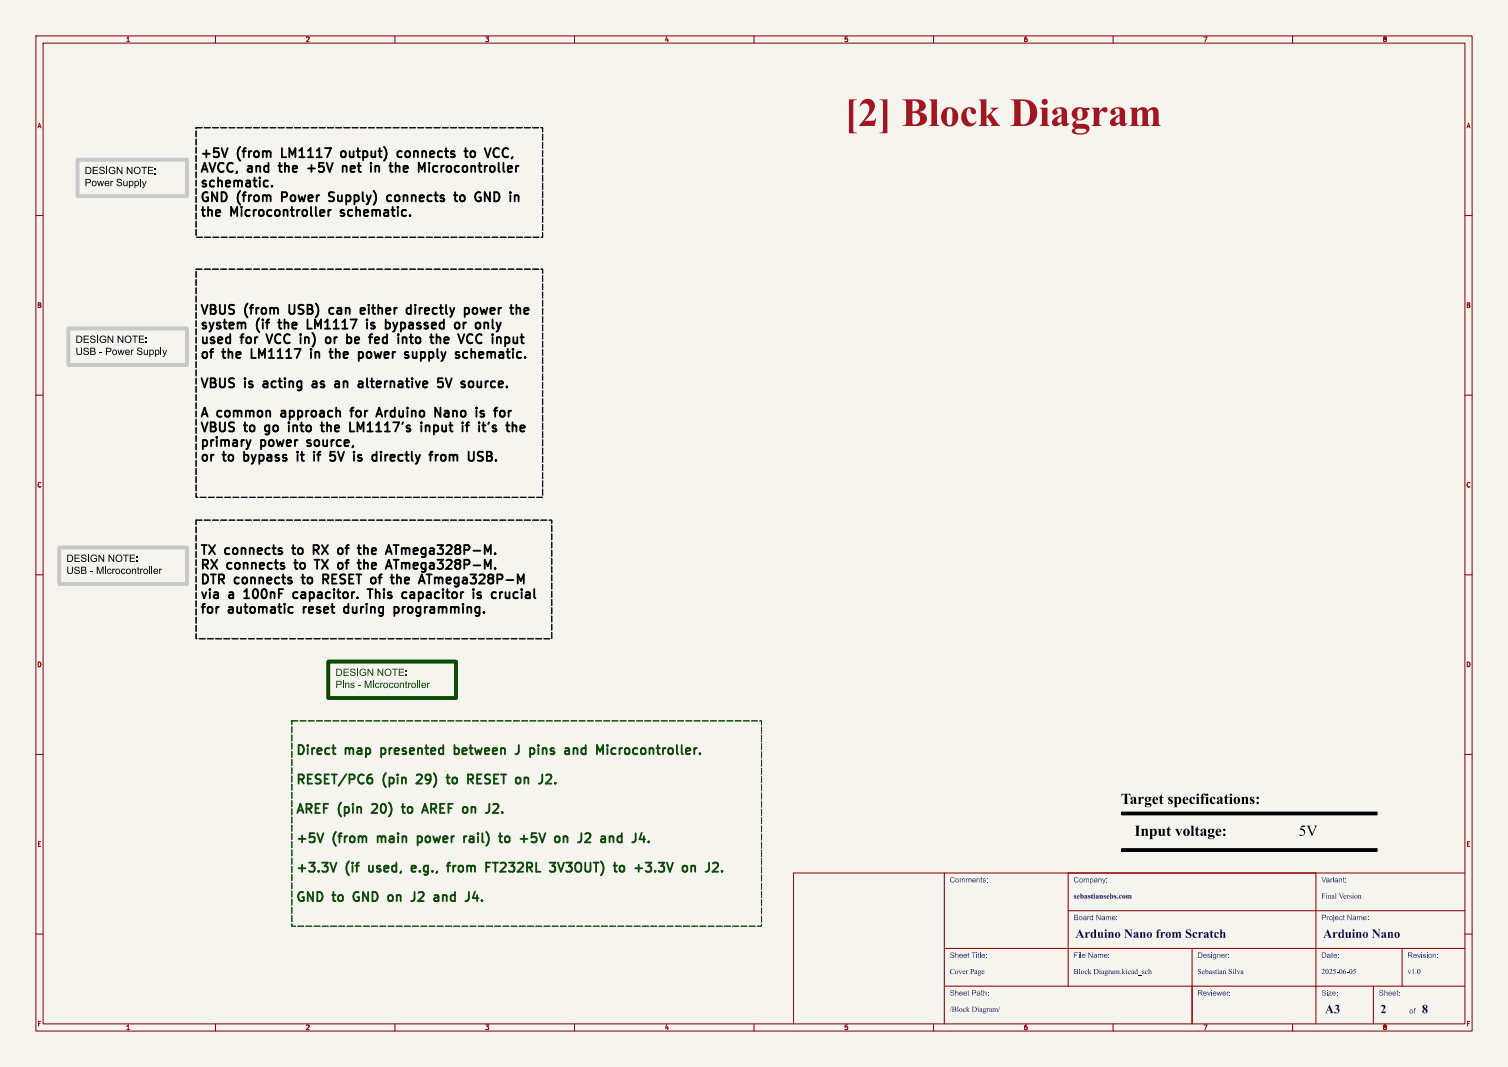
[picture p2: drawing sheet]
<svg xmlns="http://www.w3.org/2000/svg" width="420mm" height="297mm" viewBox="0 0 420 297" stroke-linecap="round" stroke-linejoin="round" font-family="sans-serif">
<path d="M0 0h420v297h-420z" fill="#f5f4ef" stroke="#f5f4ef" stroke-width=".28"/>
<g fill="none" stroke="#840000" stroke-width=".28">
<path d="M10 10h400v277h-400zM12 12h396v273h-396zM60 10v2M110 10v2M160 10v2M210 10v2M260 10v2M310 10v2M360 10v2M10 60h2M408 60h2M10 110h2"/>
<path d="M408 110h2M10 160h2M408 160h2M10 210h2M408 210h2M263 243v42M297.5 253.5h110.5M297.5 243v31.5M366.5 243v42M408 243h-187v42M10 260h2M263 274.5h145"/>
<path d="M263 264h145M332 264v21M382.5 274.5v10.5M390.5 264v10.5M408 260h2M60 285v2M110 285v2M160 285v2M210 285v2M260 285v2M310 285v2M360 285v2"/>
</g>
<g fill="#000">
<path d="M23.8 46.4h.7a1.01 1.01 0 0 1 1 1 1.01 1.01 0 0 1-1 1.1h-.7v-.3h.7a.78 .78 0 0 0 .7-.8 .78 .78 0 0 0-.7-.7h-.4v1.5h-.3zM23.8 49.8h.8a.61 .61 0 0 1 .7 .6 .61 .61 0 0 1-.7 .6h-.5v.8h-.3v-1l1-.1 .3-.3-.3-.3-.7-.1v.8h-.3zM25.8 46.4h1.5v.3h-1.2v.6h1.1v.2h-1.1v.7h1.2v.3h-1.5zM27.8 46.6l1-.1 .3 .4-.2 .1a.43 .43 0 0 0-.5-.5 .43 .43 0 0 0-.3 .7l.3 .1a.68 .68 0 0 1 .7 .9 .68 .68 0 0 1-1.1 .2l-.4-.5 .3-.1a.52 .52 0 0 0 .5 .5 .52 .52 0 0 0 .5-.6l-1.1-.4zM30.5 46.7l1-.3 .5 .4 .1 .2-.2 .1a.77 .77 0 0 0-1.1-.2 .77 .77 0 0 0-.1 1.1 .77 .77 0 0 0 1.1 .1l.1-.4h-.6v-.3h.8v.8a1.08 1.08 0 0 1-1.5 0 1.08 1.08 0 0 1-.1-1.5zM32.6 50l1-.2 .3 .5-.2 .1a.43 .43 0 0 0-.5-.5 .43 .43 0 0 0-.3 .6l.3 .1a.68 .68 0 0 1 .8 .9 .68 .68 0 0 1-1.2 .3l-.4-.5 .3-.2a.52 .52 0 0 0 .5 .5 .52 .52 0 0 0 .5-.5l-1.1-.5zM32.5 46.4h.3l1 1.6v-1.6h.3v2.1h-.3l-1-1.6v1.6h-.3zM35.3 46.4h.3l1 1.6v-1.6h.3v2.1h-.3l-1-1.6v1.6h-.3zM37.5 46.7a.99 .99 0 0 1 1.6 .1 .99 .99 0 0 1-.5 1.5 .99 .99 0 0 1-1.3-.8h.2a.75 .75 0 0 0 1.1 .7 .75 .75 0 0 0 .1-1.3l-.4-.3-.4 .1-.3 .3-.1 .5h-.2zM39.4 46.4h1.5v.3h-.6v1.8h-.3v-1.8h-.6zM41.2 46.4h1.5v.3h-1.2v.6h1.1v.2h-1.1v.7h1.2v.3h-1.5zM43.1 47h.3v.3h-.3z"/>
<path d="M43.1 48.2h.3v.3h-.3zM18.7 154.4h.7a1.01 1.01 0 0 1 1 1 1.01 1.01 0 0 1-1 1h-.7v-.2h.7a.78 .78 0 0 0 .7-.8 .78 .78 0 0 0-.7-.8h-.4v1.6h-.3zM18.7 157.8h.3v1.1a.54 .54 0 0 0 .5 .7 .54 .54 0 0 0 .5-.7v-1.1h.3v1.1a.79 .79 0 0 1-.8 .9 .79 .79 0 0 1-.8-.9zM20.9 157.9l.9-.1 .4 .4-.3 .1a.43 .43 0 0 0-.5-.5 .43 .43 0 0 0-.3 .7l.4 .1a.68 .68 0 0 1 .7 .9 .68 .68 0 0 1-1.1 .2l-.4-.5 .2-.1a.52 .52 0 0 0 .5 .5 .52 .52 0 0 0 .5-.5l-1-.5zM20.8 154.4h1.4v.2h-1.2v.6h1.1v.3h-1.1v.7h1.2v.2h-1.4zM22.7 154.5l1-.1 .3 .4-.2 .2a.43 .43 0 0 0-.5-.5 .43 .43 0 0 0-.3 .6l.3 .1a.68 .68 0 0 1 .8 .9 .68 .68 0 0 1-1.2 .3l-.4-.5 .3-.2a.52 .52 0 0 0 .5 .5 .52 .52 0 0 0 .5-.5l-1.1-.5zM22.6 157.8l1.3 .1 .1 .4-.3 .4 .4 .4a.6 .6 0 0 1-.7 .7h-.8v-.3l1.2-.2-.1-.4-.8-.1v.7h-.3v-.9h.7a.32 .32 0 0 0 .4-.2 .32 .32 0 0 0-.2-.4h-.6v.6h-.3zM25.5 154.6l1-.2 .4 .3 .1 .3h-.2a.77 .77 0 0 0-1.1-.1 .77 .77 0 0 0-.1 1.1 .77 .77 0 0 0 1.1 .1l.1-.5h-.6v-.2h.8v.7a1.08 1.08 0 0 1-1.5 .1 1.08 1.08 0 0 1 0-1.6zM27 157.8h.4l.5 1.7 .6-1.7h.4v2h-.3v-1.7l-.6 1.7h-.2l-.6-1.8v1.8h-.2zM27.4 154.4h.3l1.1 1.6v-1.6h.2v2h-.3l-1-1.6v1.6h-.3zM29.3 157.8h.2v.2h-.2zM30.2 154.4h.3l1.1 1.6v-1.6h.2v2h-.3l-1-1.6v1.6h-.3z"/>
<path d="M32.4 154.6a.99 .99 0 0 1 1.6 .2 .99 .99 0 0 1-.5 1.5 .99 .99 0 0 1-1.3-.9h.2a.75 .75 0 0 0 1.1 .7 .75 .75 0 0 0 .2-1.2l-.4-.3h-.4l-.4 .4-.1 .4h-.2zM34.3 154.4h1.6v.2h-.7v1.8h-.3v-1.8h-.6zM36.1 154.4h1.5v.2h-1.2v.6h1.1v.3h-1.1v.7h1.2v.2h-1.5zM38 154.9h.3v.3h-.3zM38 156.1h.3v.3h-.3zM38.3 157.9l.3-.1v.5h.2v.2h-.2v.8l.3 .5-.5-.2-.1-1.1h-.2zM312.4 236.2h71.1v.8h-71.1zM312.4 226.1h71.1v.7h-71.1zM334.8 221.1l.2-.2a.42 .42 0 0 1 .6-.1 .42 .42 0 0 1 .1 .6l-.5-.4v.8h.2v.2h-.2v1.6l.2 .2h-1.1l.3-.4v-1.4h-.3v-.2h.3z"/>
<circle cx="333.6" cy="221.2" r=".32"/>
<circle cx="336.2" cy="221.2" r=".32"/>
<circle cx="342.8" cy="221.2" r=".32"/>
</g>
<path d="M54.6 35.6h96.5v30.4h-96.5zM54.6 74.9h96.5v63.5h-96.5zM54.6 144.8h99.1v33h-99.1z" fill="none" stroke="#000" stroke-width=".28" stroke-dasharray="1.7 .6"/>
<g fill="none" stroke="#000" stroke-width=".51">
<path d="M63.4 41.2l-.9 2.6M75.7 51.7v.2M77.5 46.2h1M78.5 41.2v2.6h1.2M78.5 54.8h1M79.5 53.5h-1v2.5M85.8 46.9h1.9M86.7 45.9v2M91.5 58.4v1.7M91.6 55.9h1.2M92.2 58.4l-.5 .2-.2 .3M93 53.6l-.9-.1-.5 .5 .2 .6 1 .3"/>
<path d="M94.8 58.8l.2 .4M95.4 46.2v1.7M96.2 46.2l-.8 .2M96.2 42.3l-.8-.2-.4 .5v.7l.2 .3 .6 .2 .4-.3M96.5 46.5v1.4M105.6 46.5v1.4M107.8 55.6l.5 .4 .7-.1M109 54.5l-.7-.2-.5 .5M111.9 42.2l-.7-.1-.5 .5v.7l.2 .3h1M112.7 46.2l-.3 .3v1l.3 .4M113.6 46.8l-1.2 .2M121.8 46.3l-.7-.1-.5 .4v.8l.2 .3h1"/>
<path d="M128.3 54.5l.7-.2 .4 .5v.8l-.4 .4-.7-.1-.2-.3v-.8zM131.2 42.2l.7-.1 .4 .5v.7l-.4 .5-.7-.2-.2-.3v-.7zM135 53.5l1.5 2.5v-2.5M138.3 41.2l.7 .3M139 43.5l-.7 .3M94.8 60l.3 .1M70 97.1v2.5h1.3M74.2 93l.8 2.6M77.4 89.8h1M80.6 84.8l.1 2.3M85.7 88.9v2.6h1.2M86.6 98v1.6"/>
<path d="M91.2 93.9l.6 .1 .3 .4-.2 .9-.7 .3M92.9 85.8l-.7-.1-.5 .5v.7l.2 .4h1M93.5 97.1v2.5M94.2 98l-.7 .2M96.7 93v2.6M99.9 94l-.7-.1-.4 .3 .2 1.2h.9M100 94.5l-1.2 .2M100.8 85.7l.7 .1 .1 .5-1.2 .2M101.5 87.3l-.7 .1M102.2 88.9v.3M102.2 89.8v1.7M103.2 98.1l-.6-.1-.5 .4 .1 1 .4 .2 .6-.1"/>
<path d="M104.3 89.9l-.6-.1-.4 .5 1.1 .7M104.4 91.1l-.4 .4-.7-.1M107.1 93.9l-.5 .5v.7l.5 .5M109.5 89.8l.6 1.7M110.1 91.5l-.3 .6-.3 .2M110.7 89.8l-.6 1.7M114.4 95.2l.2 .2 .4 .2M115.6 84.8v.3M115.6 85.7v1.7M115.9 94.1l-.1 1 .5 .5M116 98v1.6M116 99.4l-.4 .2"/>
<path d="M124.8 95.4l-.2 .2M125 94.2v.3l-1.2 .2M129.1 89.8v1.7M129.2 90l-.1 .3M131.2 97.1v2.5M131.9 85.8l.6-.1 .4 .5v.7l-.4 .5-.6-.1-.3-.4v-.7zM132.2 98.1l-.6-.1-.4 .2M134.2 95.3l-.5 .3M137.2 88.9v2.2l.3 .4M142.4 84.8v2.2M143.8 84.8v2.6M145.3 93v2.2l.1 .2 .5 .2"/>
<path d="M146.1 87.3h1M146.1 85.8l.8-.1 .2 .1 .1 .5-1.2 .2M73.4 107v.7M73.9 118.6v1.3M78.4 115.2v.7M87.1 106.3l.7-.2 .4 .4M88.2 106.7l-.9 .2a.5 .5 0 0 0-.3 .4 .5 .5 0 0 0 .3 .5l.9-.1M91.1 117.6v2.5M94.1 106.1l.4 .4v1.3M94.5 107.7l-.3 .1M94.5 106.7l-.3 .2M97.5 114.3h1"/>
<path d="M98.5 113.5l-.5 .1-.1 .2v2.2M101.3 117.6l-.9 1.8-.8-1.8v2.5M102.2 105.3v2.2l.4 .3M105 115.3h1.2M105.6 113.5l.9 2.5M118.5 118.4v1.7M118.5 118.6l.4-.2 .6 .1 .1 1.6M120.8 120l.8 .1M120.8 118.4v2.5M121.6 118.4l-.8 .1M122.1 105.3h1.2M122.3 106.3h.6l.5 .4v.6l-.3 .4-.8 .1"/>
<path d="M124.1 105.3l.9 2.5 .8-2.5M124.6 114.3l-.7 .1M124.7 115h-.6a.5 .5 0 0 0-.4 .5 .5 .5 0 0 0 .4 .5h.6M132.9 106.1v1.4l.2 .2 .6 .1M133.4 118.4v1.7M142.4 114.3l-.5 .1M68 125.7v2.6M68 128.2l.2 .1M69.8 122.5l-.6 1.7M82.9 126.6v1.7M83.7 126.6h1M85.5 124.1l.3 .1"/>
<path d="M85.7 122.6v.6M88.7 126.1v2.2M90 120.1h.2M94.1 125.7l.9 2.6 .8-2.6M107.8 126.6h.2M108.9 126.7v1.5M110 127.2l-1.2 .2M123.6 126.6l.5 .5v.7l-.5 .5M125.2 126.6v1.7M125.9 126.6l-.7 .2M135.6 125.7h.9l.3 .3 .1 .5-.4 .4M135.6 126.9h.9"/>
<path d="M136.5 126.9a.68 .68 0 0 1 .6 .7 .68 .68 0 0 1-.5 .7h-1M138.1 128v.3M81.3 152.6h1M81.9 156.7h1M87.6 155.8h1.4M87.9 153.1l.9 1.2M88.3 155.8v2.5M88.6 151.8l-1.3-.1v2.6M88.6 152.9l-1.3 .2M90 159.9v2.5M96.2 152.6h.9M96.2 156.7h.9"/>
<path d="M101.7 152.6l.6 .1 .2 .2v1.4M101.7 156.7l.6 .1 .2 .2v1.3M109.6 151.7h1.5M109.6 155.8h1.5M68 166.5h1.4M68.2 164.6l-.2 .1M82.9 165l-.8-.2-.4 .5v.7l.2 .4h1M84 160.7h.9M84.6 168.9v1.7M84.7 169.2l-.1 .2M90.6 161.2l.9 1.2M91.2 161.1l-1.2 .1"/>
<path d="M95.9 169.2v1.2l.4 .2 .7-.1M103.1 164v2.5M104.6 164v2.5M104.8 165l-.2 .1M105.4 160.7h.9M109.8 169l.8-.1 .5 .5v.7l-.3 .4h-1M110.9 160.7l.6 .2 .2 .2v1.3M114.2 166.2l.4 .3h.6M114.3 165h1M115.2 165.6h-.6l-.4 .3M133.1 165.6l.6 .1 .3 .3-.1 .4-.7 .1M141.9 166.3l-.4 .2-.6-.1"/>
<path d="M141.9 164.8v1.7"/>
</g>
<path d="M81.3 200.7h130.8v57.1h-130.8z" fill="none" stroke="#0a4b03" stroke-width=".28" stroke-dasharray="1.7 .6"/>
<g fill="none" stroke="#0a4b03" stroke-width=".51">
<path d="M92.5 208.2h1M93.2 209.9h.3M102.8 216.5h.4l.5 .5-.1 .9-.8 .2M103.5 215.6l-.7 .1M106.2 208.2v2.6M106.2 209.8l.2 .1M106.4 208.2l-.2 .2M116.2 215.7l-.1 .1M117.4 216.7l-1.5 1.4h1.6M124.3 216.4h1M124.7 215.6v2.2l.1 .2 .5 .1M126.6 208.4l.7-.2 .4 .3"/>
<path d="M126.6 207.4v2.5M127.7 209.7l-.4 .2-.7-.1M130.3 215.6h1l.5 .5-.2 .7-1.3 .1M130.9 216.9l.9 1.2M144.5 207.4v1.8l-.4 .6-.3 .1M146.4 216.4h.4M149.9 207.4v.2M149.9 208.2v1.7M151 215.6v1.8M152.1 215.8l.4-.2h.6l.3 .2 .2 .5-.2 .4-1.4 1.4h1.6M154.7 217.9v.2M160.1 208.2l.6 .2 .1 .2v1.3"/>
<path d="M171.5 208.4l-.8-.2-.4 .5v.8l.2 .3h1M90.1 231.9l-.9 2.6M103.7 223.9l-.1 .1M104.9 224.8l-1.4 1.5h1.6M105.2 232.8v1.7M105.3 232.9l-.1 .1M111.8 224.6h1M112.2 223.8v2.1l.1 .3 .5 .1M116.3 232.8v2.5M116.3 232.9l.7-.1 .5 .5M117.5 234l-.5 .5-.7-.1M117.8 225.6h1.2"/>
<path d="M118.4 223.8l.8 2.5M131.6 232.8l-.8 .1M131.7 224.6h.3M131.7 233.5h-.6a.5 .5 0 0 0-.4 .5 .5 .5 0 0 0 .4 .5h.6M136.3 223.8v1.8M137.4 224l.3-.2h.6l.4 .2 .1 .5-.1 .3-1.5 1.5h1.6M139.9 226.1v.2M140.7 233l.4-.2 .7 .2 .2 1-.3 .4-.6 .1-.4-.3zM148 234.2l.4 .3 .8-.1M149.3 231.9h-1.2l-.1 1.2 .4-.2 .8 .1M157.7 232.8l.3 .3v1.4M161.9 231.9v1.8"/>
<path d="M163 232.2l.4-.3h.6l.5 .5M92 240.1l.8 2.6 .9-2.6M98.7 248.7l-.3 .7 .3 1.1M102.8 241l.1 1.5M108.6 249.1l.7 .3M109.3 250.6l-.7 .2M115.5 248.3v1.8M115.7 241.1l-.7-.1-.4 .3 .1 1.2h1M115.8 241.6l-1.2 .2M116.9 248.3l-.3 .2M117.9 249.4l-1.5 1.4h1.6M123.3 249.1v1.7"/>
<path d="M124.1 249.1l-.8 .3M124.4 241h1M125.4 240.1l-.5 .1-.1 .3M126.2 241v1.7M126.7 241l-.5 .4M131.7 250h1.5M132.9 249.1v1.7M134.2 250.6v.2M137.2 240.1h1.5M138 240.1v2.6M155.4 240.1l.8 2.6 .9-2.6M182.5 242.4v.3"/>
<path d="M197.3 242.3l-.8 .4M197.5 240.1v1.8M198.6 240.4l.3-.3h.6l.5 .5"/>
</g>
<path d="M21.6 44.5h30.5v10.1h-30.5zM16.5 152.4h35.6v10.2h-35.6z" fill="none" stroke="#c8c8c8" stroke-width="1"/>
<path d="M29.7 46.4v2.1M39.1 49.8v2M24.7 154.4v2M41.7 157.8v2M42.3 157.8v2" fill="none" stroke="#000" stroke-width=".28"/>
<path d="M91.4 184.2h35.6v10.1h-35.6z" fill="none" stroke="#0a4b03" stroke-width="1"/>
<g fill="#0a4b03">
<path d="M93.7 186.1h.6a1.01 1.01 0 0 1 1 1 1.01 1.01 0 0 1-.9 1.1h-.7v-.3h.6a.78 .78 0 0 0 .7-.8 .78 .78 0 0 0-.7-.7h-.4v1.5h-.2z"/>
<path d="M95.7 186.1h1.4v.3h-1.2v.6h1.2v.2h-1.2v.7h1.3v.3h-1.5z"/>
<path d="M97.7 186.3l.9-.1 .4 .4-.3 .1a.43 .43 0 0 0-.5-.5 .43 .43 0 0 0-.3 .7l.4 .1a.68 .68 0 0 1 .7 .9 .68 .68 0 0 1-1.1 .2l-.4-.5 .2-.1a.52 .52 0 0 0 .5 .5 .52 .52 0 0 0 .5-.6l-1-.4z"/>
</g>
<path d="M99.6 186.1v2.1" fill="none" stroke="#0a4b03" stroke-width=".28"/>
<g fill="#0a4b03">
<path d="M100.4 186.4l1-.3 .4 .4 .1 .2-.2 .1a.77 .77 0 0 0-1.1-.2 .77 .77 0 0 0-.1 1.1 .77 .77 0 0 0 1.1 .1l.1-.4h-.6v-.3h.9v.8a1.08 1.08 0 0 1-1.6 0 1.08 1.08 0 0 1 0-1.5z"/>
<path d="M102.4 186.1h.2l1.1 1.6v-1.6h.2v2.1h-.2l-1.1-1.6v1.6h-.2z"/>
<path d="M105.2 186.1h.2l1.1 1.6v-1.6h.2v2.1h-.2l-1.1-1.6v1.6h-.2z"/>
<path d="M107.4 186.4a.99 .99 0 0 1 1.5 .1 .99 .99 0 0 1-.5 1.5 .99 .99 0 0 1-1.3-.8h.3a.75 .75 0 0 0 1 .7 .75 .75 0 0 0 .2-1.3l-.4-.3-.4 .1-.3 .3-.1 .5h-.3z"/>
<path d="M109.2 186.1h1.6v.3h-.7v1.8h-.2v-1.8h-.7z"/>
<path d="M111.1 186.1h1.4v.3h-1.2v.6h1.1v.2h-1.1v.7h1.3v.3h-1.5z"/>
<path d="M113 186.7h.3v.3h-.3z"/>
<path d="M113 187.9h.3v.3h-.3z"/>
<path d="M93.7 189.5h.7a.61 .61 0 0 1 .8 .6 .61 .61 0 0 1-.8 .6h-.5v.8h-.2v-1l1-.1 .2-.3-.2-.3-.8-.1v.8h-.2z"/>
<path d="M95.5 189.5h.2v.3h-.2z"/>
<path d="M101.6 189.5h.4l.5 1.7 .6-1.7h.4v2h-.3v-1.7l-.5 1.7h-.3l-.6-1.7v1.7h-.2z"/>
<path d="M103.9 189.5h.2v.3h-.2z"/>
<path d="M112.9 189.7l.3-.2v.6h.2v.1h-.2v.9l.3 .4-.5-.1-.1-1.2h-.1z"/>
</g>
<path d="M116.3 189.5v2M116.9 189.5v2" fill="none" stroke="#0a4b03" stroke-width=".28"/>
<path d="M19 91.4h33.1v10.2h-33.1z" fill="none" stroke="#c8c8c8" stroke-width="1"/>
<g fill="#000">
<path d="M21.3 93.4h.7a1.01 1.01 0 0 1 .9 1 1.01 1.01 0 0 1-.9 1h-.7v-.2h.7a.78 .78 0 0 0 .6-.8 .78 .78 0 0 0-.6-.7h-.5v1.5h-.2zM21.3 96.8h.2v1.2a.54 .54 0 0 0 .6 .6 .54 .54 0 0 0 .5-.6v-1.2h.2v1.2a.79 .79 0 0 1-.7 .8 .79 .79 0 0 1-.8-.8zM23.4 96.9l1-.1 .3 .4-.2 .2a.43 .43 0 0 0-.5-.5 .43 .43 0 0 0-.3 .6l.3 .1a.68 .68 0 0 1 .7 .9 .68 .68 0 0 1-1.1 .3l-.4-.5 .2-.2a.52 .52 0 0 0 .6 .5 .52 .52 0 0 0 .5-.5l-1.1-.5zM23.3 93.4h1.4v.3h-1.1v.6h1.1v.2h-1.1v.7h1.2v.2h-1.5zM25.3 93.6l.9-.1 .4 .4-.3 .1a.43 .43 0 0 0-.5-.5 .43 .43 0 0 0-.3 .6l.4 .2a.68 .68 0 0 1 .7 .9 .68 .68 0 0 1-1.1 .2l-.4-.5 .2-.1a.52 .52 0 0 0 .5 .4 .52 .52 0 0 0 .5-.5l-1-.4zM25.1 96.8l1.3 .2 .1 .4-.2 .3 .3 .4a.6 .6 0 0 1-.7 .7h-.8v-.2l1.2-.2-.1-.5h-.8v.7h-.3v-1h.7a.32 .32 0 0 0 .5-.2 .32 .32 0 0 0-.3-.4h-.6v.6h-.3zM28 93.7l1-.3 .5 .4 .1 .2-.3 .1a.77 .77 0 0 0-1.1-.2 .77 .77 0 0 0-.1 1.1 .77 .77 0 0 0 1.1 .1l.1-.5h-.6v-.2h.9v.8a1.08 1.08 0 0 1-1.6 0 1.08 1.08 0 0 1 0-1.5zM30 93.4h.2l1.1 1.6v-1.6h.2v2h-.2l-1.1-1.5v1.5h-.2zM29.5 96.8h.8a.61 .61 0 0 1 .7 .6 .61 .61 0 0 1-.7 .6h-.5v.8h-.3v-1.1h1l.3-.3-.3-.4h-.7v.7h-.3zM32.8 93.4h.2l1.1 1.6v-1.6h.2v2h-.2l-1.1-1.5v1.5h-.2zM35 93.7a.99 .99 0 0 1 1.5 .1 .99 .99 0 0 1-.5 1.5 .99 .99 0 0 1-1.3-.8h.3a.75 .75 0 0 0 1 .7 .75 .75 0 0 0 .2-1.3l-.4-.3-.4 .1-.3 .3-.1 .5h-.3zM36.8 93.4h1.6v.3h-.7v1.7h-.2v-1.7h-.7z"/>
<path d="M38.3 96.9l1-.1 .3 .4-.2 .2a.43 .43 0 0 0-.5-.5 .43 .43 0 0 0-.3 .6l.3 .1a.68 .68 0 0 1 .8 .9 .68 .68 0 0 1-1.2 .3l-.4-.5 .3-.2a.52 .52 0 0 0 .5 .5 .52 .52 0 0 0 .5-.5l-1.1-.5zM38.7 93.4h1.4v.3h-1.2v.6h1.2v.2h-1.2v.7h1.3v.2h-1.5zM40.6 94h.3v.3h-.3zM40.6 95.2h.3v.2h-.3z"/>
</g>
<path d="M27.2 93.4v2M44.8 96.8v2M312.4 236.2h71.1v.8h-71.1zM312.4 226.1h71.1v.7h-71.1z" fill="none" stroke="#000" stroke-width=".28"/>
<text font-size="11.1" fill="#a21622" x="235.3" y="38">[2] BlockDiagram</text>
<g font-size="4.2">
<text x="312.2" y="225.5">Targetspecifications:</text>
<text x="316" y="234.4">Input voltage:</text>
<text x="361.7" y="234.4">5V</text>
</g>
<g font-size="3.5">
<text x="55.6" y="44.7">+5V</text>
<text x="66.3" y="44.7">(from</text>
<text x="79.6" y="44.7">LM1117</text>
<text x="97.2" y="44.7">output)</text>
<text x="113.9" y="44.7">connects</text>
<text x="133.8" y="44.7">to</text>
<text x="140.5" y="44.7">VCC,</text>
<text x="55.6" y="48.7">AVCC,</text>
<text x="55.6" y="52.8">schematic.</text>
<text x="69.2" y="48.7">and</text>
<text x="79" y="48.7">the</text>
<text x="87.9" y="48.7">+5V</text>
<text x="98.6" y="48.7">net</text>
<text x="107.5" y="48.7">in</text>
<text x="113.9" y="48.7">the</text>
<text x="122.8" y="48.7">Microcontroller</text>
<text x="55.6" y="56.9">GND</text>
<text x="66.3" y="56.9">(from</text>
<text x="79.6" y="56.9">Power</text>
<text x="93.8" y="56.9">Supply)</text>
<text x="111" y="56.9">connects</text>
<text x="130.9" y="56.9">to</text>
<text x="137.6" y="56.9">GND</text>
<text x="55.6" y="61">the</text>
<text x="64.4" y="61">Microcontroller</text>
<text x="96.1" y="61">schematic.</text>
<text x="55.6" y="88.3">VBUS</text>
<text x="68.3" y="88.3">(from</text>
<text x="81.7" y="88.3">USB)</text>
<text x="93.9" y="88.3">can</text>
<text x="103.7" y="88.3">either</text>
<text x="117.5" y="88.3">directly</text>
<text x="134.6" y="88.3">power</text>
<text x="55.6" y="92.4">system</text>
<text x="71.6" y="92.4">(if</text>
<text x="78.9" y="92.4">the</text>
<text x="87.8" y="92.4">LM1117</text>
<text x="105.3" y="92.4">is</text>
<text x="111.6" y="92.4">bypassed</text>
<text x="131.9" y="92.4">or</text>
<text x="138.8" y="92.4">only</text>
<text x="55.6" y="96.4">used</text>
<text x="55.6" y="100.5">of</text>
<text x="62.3" y="100.5">the</text>
<text x="67.3" y="96.4">for</text>
<text x="71.1" y="100.5">LM1117</text>
<text x="75.6" y="96.4">VCC</text>
<text x="85.8" y="96.4">in)</text>
<text x="88.7" y="100.5">in</text>
<text x="94" y="96.4">or</text>
<text x="95.2" y="100.5">the</text>
<text x="100.8" y="96.4">be</text>
<text x="104.1" y="100.5">power</text>
<text x="108.2" y="96.4">fed</text>
<text x="117.1" y="96.4">into</text>
<text x="118" y="100.5">supply</text>
<text x="127.3" y="96.4">the</text>
<text x="133.2" y="100.5">schematic.</text>
<text x="136.2" y="96.4">VCC</text>
<text x="55.6" y="108.7">VBUS</text>
<text x="68.3" y="108.7">is</text>
<text x="74.5" y="108.7">acting</text>
<text x="89.2" y="108.7">as</text>
<text x="96.5" y="108.7">an</text>
<text x="104.1" y="108.7">alternative</text>
<text x="127.2" y="108.7">5V</text>
<text x="134.8" y="108.7">source.</text>
<text x="55.6" y="116.9">A</text>
<text x="60.7" y="116.9">common</text>
<text x="79.5" y="116.9">approach</text>
<text x="100" y="116.9">for</text>
<text x="108.2" y="116.9">Arduino</text>
<text x="125.4" y="116.9">Nano</text>
<text x="137.9" y="116.9">is</text>
<text x="55.6" y="121">VBUS</text>
<text x="55.6" y="125.1">primary</text>
<text x="68.3" y="121">to</text>
<text x="72.8" y="125.1">power</text>
<text x="75" y="121">go</text>
<text x="82.6" y="121">into</text>
<text x="86.7" y="125.1">source,</text>
<text x="92.8" y="121">the</text>
<text x="101.6" y="121">LM1117's</text>
<text x="122.5" y="121">input</text>
<text x="135" y="121">if</text>
<text x="140.6" y="121">it's</text>
<text x="55.6" y="129.2">or</text>
<text x="62.4" y="129.2">to</text>
<text x="69.1" y="129.2">bypass</text>
<text x="85" y="129.2">it</text>
<text x="90.6" y="129.2">if</text>
<text x="96.2" y="129.2">5V</text>
<text x="103.7" y="129.2">is</text>
<text x="110" y="129.2">directly</text>
<text x="127.1" y="129.2">from</text>
<text x="55.6" y="155.1">TX</text>
<text x="62.9" y="155.1">connects</text>
<text x="82.8" y="155.1">to</text>
<text x="89.5" y="155.1">RX</text>
<text x="97.4" y="155.1">of</text>
<text x="104.1" y="155.1">the</text>
<text x="112.9" y="155.1">ATmega328P-M.</text>
<text x="55.6" y="159.2">RX</text>
<text x="63.5" y="159.2">connects</text>
<text x="83.4" y="159.2">to</text>
<text x="90.1" y="159.2">TX</text>
<text x="97.4" y="159.2">of</text>
<text x="104.1" y="159.2">the</text>
<text x="112.9" y="159.2">ATmega328P-M.</text>
<text x="55.6" y="163.3">DTR</text>
<text x="55.6" y="167.4">via</text>
<text x="64" y="167.4">a</text>
<text x="65.5" y="163.3">connects</text>
<text x="69.2" y="167.4">100nF</text>
<text x="83.9" y="167.4">capacitor.</text>
<text x="85.4" y="163.3">to</text>
<text x="92.1" y="163.3">RESET</text>
<text x="105.8" y="167.4">This</text>
<text x="106.6" y="163.3">of</text>
<text x="113.3" y="163.3">the</text>
<text x="116.3" y="167.4">capacitor</text>
<text x="122.1" y="163.3">ATmega328P-M</text>
<text x="137" y="167.4">is</text>
<text x="143.2" y="167.4">crucial</text>
<text x="55.6" y="171.5">for</text>
<text x="63.8" y="171.5">automatic</text>
<text x="85.7" y="171.5">reset</text>
<text x="98" y="171.5">during</text>
<text x="113" y="171.5">programming.</text>
</g>
<g font-size="3.5" fill="#0a4b03">
<text x="82.2" y="210.8">Direct</text>
<text x="96.3" y="210.8">map</text>
<text x="107.2" y="210.8">presented</text>
<text x="128.7" y="210.8">between</text>
<text x="146.9" y="210.8">J</text>
<text x="151.8" y="210.8">pins</text>
<text x="162.6" y="210.8">and</text>
<text x="172.4" y="210.8">Microcontroller.</text>
<text x="82.2" y="219">RESET/PC6</text>
<text x="106.8" y="219">(pin</text>
<text x="117.3" y="219">29)</text>
<text x="126.8" y="219">to</text>
<text x="133.5" y="219">RESET</text>
<text x="147.9" y="219">on</text>
<text x="82.2" y="227.2">AREF</text>
<text x="94.4" y="227.2">(pin</text>
<text x="104.8" y="227.2">20)</text>
<text x="114.3" y="227.2">to</text>
<text x="121" y="227.2">AREF</text>
<text x="133.2" y="227.2">on</text>
<text x="82.2" y="235.4">+5V</text>
<text x="92.9" y="235.4">(from</text>
<text x="106.3" y="235.4">main</text>
<text x="118.4" y="235.4">power</text>
<text x="132.4" y="235.4">rail)</text>
<text x="143.4" y="235.4">to</text>
<text x="150.1" y="235.4">+5V</text>
<text x="160.8" y="235.4">on</text>
<text x="168.4" y="235.4">J2</text>
<text x="175.7" y="235.4">and</text>
<text x="82.2" y="243.5">+3.3V</text>
<text x="96.6" y="243.5">(if</text>
<text x="103.9" y="243.5">used,</text>
<text x="116.8" y="243.5">e.g.,</text>
<text x="127.9" y="243.5">from</text>
<text x="139.6" y="243.5">FT232RL</text>
<text x="158.5" y="243.5">3V3OUT)</text>
<text x="177.4" y="243.5">to</text>
<text x="184.1" y="243.5">+3.3V</text>
<text x="198.4" y="243.5">on</text>
<text x="82.2" y="251.7">GND</text>
<text x="92.9" y="251.7">to</text>
<text x="99.6" y="251.7">GND</text>
<text x="110.3" y="251.7">on</text>
<text x="117.9" y="251.7">J2</text>
<text x="125.2" y="251.7">and</text>
</g>
<g font-size="3.5" fill="#00007f">
<text x="299.5" y="261.9">ArduinoNanofromScratch</text>
<text x="368.5" y="261.9">ArduinoNano</text>
<text x="369" y="282.9">A3</text>
<text x="384.4" y="282.9">2</text>
<text x="396" y="282.9">8</text>
</g>
<g font-size="2.8">
<text x="23.6" y="52.9">Power Supply</text>
<text x="21" y="99.9">USB - Power Supply</text>
<text x="18.5" y="160.9">USB - Microcontroller</text>
</g>
<text font-size="2.8" fill="#0a4b03" x="93.4" y="192.6">Pins - Microcontroller</text>
<g font-size="2.1" fill="#00f">
<text x="264.5" y="246.2">Comments:</text>
<text x="299" y="246.2">Company:</text>
<text x="368" y="246.2">Variant:</text>
<text x="299" y="256.7">Board Name:</text>
<text x="368" y="256.7">Project Name:</text>
<text x="264.5" y="267.2">Sheet Title:</text>
<text x="299" y="267.2">File Name:</text>
<text x="333.5" y="267.2">Designer:</text>
<text x="368" y="267.2">Date:</text>
<text x="392" y="267.2">Revision:</text>
<text x="264.5" y="277.7">Sheet Path:</text>
<text x="333.5" y="277.7">Reviewer:</text>
<text x="368" y="277.7">Size:</text>
<text x="384" y="277.7">Sheet:</text>
<text x="392.5" y="282.7">of</text>
</g>
<g font-size="2.1" fill="#00007f">
<text x="299" y="250.7">sebastiansebs.com</text>
<text x="368" y="250.7">FinalVersion</text>
<text x="264.5" y="271.7">CoverPage</text>
<text x="299" y="271.7">Block Diagram.kicad_sch</text>
<text x="333.5" y="271.7">SebastianSilva</text>
<text x="368" y="271.7">2025-06-05</text>
<text x="392" y="271.7">v1.0</text>
<text x="264.5" y="282.2">/Block Diagram/</text>
</g>
<g font-size="1.8" fill="#840000">
<text x="35" y="11.9">1</text>
<text x="85" y="11.9">2</text>
<text x="135" y="11.9">3</text>
<text x="185" y="11.9">4</text>
<text x="235" y="11.9">5</text>
<text x="285" y="11.9">6</text>
<text x="335" y="11.9">7</text>
<text x="385" y="11.9">8</text>
<text x="10.3" y="35.9">A</text>
<text x="408.3" y="35.9">A</text>
<text x="10.3" y="85.9">B</text>
<text x="408.2" y="85.9">B</text>
<text x="10.3" y="135.9">C</text>
<text x="408.2" y="135.9">C</text>
<text x="10.3" y="185.9">D</text>
<text x="408.2" y="185.9">D</text>
<text x="10.3" y="235.9">E</text>
<text x="408.3" y="235.9">E</text>
<text x="10.3" y="285.9">F</text>
<text x="35" y="286.9">1</text>
<text x="85" y="286.9">2</text>
<text x="135" y="286.9">3</text>
<text x="185" y="286.9">4</text>
<text x="235" y="286.9">5</text>
<text x="285" y="286.9">6</text>
<text x="335" y="286.9">7</text>
<text x="385" y="286.9">8</text>
<text x="408.3" y="285.9">F</text>
</g>
</svg>
